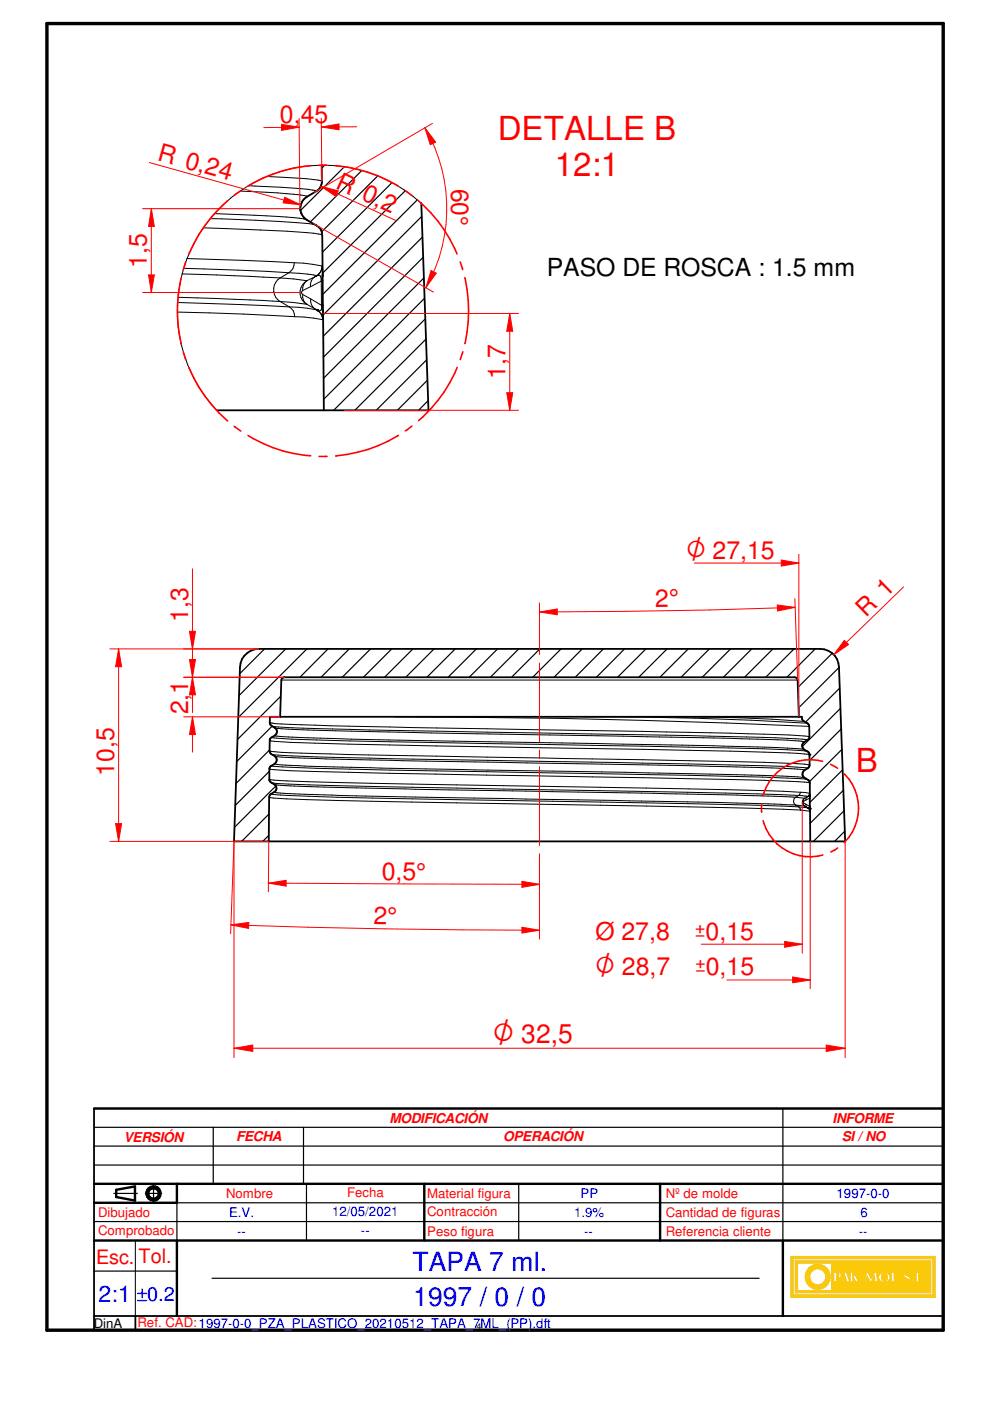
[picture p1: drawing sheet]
<svg xmlns="http://www.w3.org/2000/svg" width="210mm" height="297mm" viewBox="0 0 210 297" stroke-linecap="round" stroke-linejoin="round" font-family="sans-serif">
<path d="M9.9 5h190.1v277h-190.1z" fill="none" stroke="#000" stroke-width=".72"/>
<g fill="none" stroke="#000" stroke-width=".51">
<path d="M19.9 255h17.6M19.9 251h180.1M24.6 252.3v1.5M28.6 251.5v3.1M140 251v12M19.9 263h180.1M166 263v16"/>
<circle cx="32.5" cy="253" r="1.5"/>
<circle cx="32.6" cy="253" r="1.14"/>
</g>
<path d="M19.9 235v47h180.1v-47M19.9 279h180.1M28.7 279v3" fill="none" stroke="#000" stroke-width=".38"/>
<g fill="none" stroke="#000" stroke-width=".25">
<path d="M45.2 239v12M64.3 239v12M166 235v28M19.9 247h180.1M19.9 259h180.1M24.1 253h5M30.8 253h3.5M32.6 251.3v3.5M37.5 255v8M65 251v12M110 251v12M19.9 269.5h17.6"/>
<path d="M45 271h116"/>
</g>
<g fill="#faca0a">
<path d="M167.7 266.4v8.6h30.5v-8.6zM168.1 266.9h29.7v7.7h-29.7z" fill-rule="evenodd"/>
<path d="M168.6 267.3v6.8h28.7v-6.8zM193.1 271.5a.3 .3 0 0 1 .6 0 .3 .3 0 0 1-.6 0zM194.2 269.7h.6v1.9h.8v.2h-1.4zM195.9 271.4l.4-.1v.4l-.3 .1zM169.1 267.8h7.2v5.8h-7.2zM176.8 269.7h.8a.61 .61 0 0 1 .8 .5 .61 .61 0 0 1-.6 .7h-.4v.9h-.6zM179 269.7h.5l.6 2.1h-.6l-.1-.4h-.6l-.2 .4h-.2zM180.3 269.7h.5v.9l.8-.9h.3l-.5 .7 .7 1.4h-.7l-.5-.9-.1 .9h-.5zM182.2 270.6h.8v.2h-.8zM183.7 269.7h.3l.7 1.4 .8-1.4h.3l.3 2.1h-.6l-.1-1.2-.7 1.2h-.2l-.6-1.2-.2 1.2h-.4zM186.4 270.2a1.19 1.19 0 0 1 1.7-.4 1.19 1.19 0 0 1 .3 1.7 1.2 1.2 0 0 1-1.5 .2 1.2 1.2 0 0 1-.5-1.5zM189 269.7h.6v1.9h.8v.2h-1.4zM191.6 270a.73 .73 0 0 1 .8-.3 .73 .73 0 0 1 .6 .6l-.3 .1a.35 .35 0 0 0-.3-.5 .35 .35 0 0 0-.4 .4l.3 .1a.74 .74 0 0 1 .6 1.1 .74 .74 0 0 1-1.2 .1l-.1-.5h.2v.3a.35 .35 0 0 0 .5 .2 .35 .35 0 0 0 .1-.5 .88 .88 0 0 1-.8-1.1z" fill-rule="evenodd"/>
</g>
<g fill="none" stroke="#faca0a" stroke-width=".25">
<path d="M176.8 269.7h.8a.63 .63 0 0 1 .7 .3 .63 .63 0 0 1 0 .8l-.9 .1v.9h-.6zM179 269.7h.5l.6 2.1h-.6l-.1-.4h-.6l-.2 .4h-.2zM180.3 269.7h.5v.9l.8-.9h.3l-.5 .7 .7 1.4h-.7l-.5-.9-.1 .9h-.5zM183.7 269.7h.3l.7 1.4 .8-1.4h.3l.3 2.1h-.6l-.1-1.2-.7 1.2h-.2l-.6-1.2-.2 1.2h-.4zM186.4 270.2a1.19 1.19 0 0 1 1.7-.4 1.19 1.19 0 0 1 .3 1.7 1.2 1.2 0 0 1-1.5 .2 1.2 1.2 0 0 1-.5-1.5zM191.8 271.3h.1M192.2 271.7l-.4-.3v-.3h-.2a.73 .73 0 0 0 .4 .7 .73 .73 0 0 0 .8-.1M192.2 271.7h.1M192.2 269.7l-.4 .2-.2 .4a1.24 1.24 0 0 0 .9 1l.1 .1M192.3 269.7h.1M192.3 269.7l.6 .3 .1 .3-.3 .1a.35 .35 0 0 0-.3-.5 .35 .35 0 0 0-.4 .4l1 .6-.2 .8M192.3 270.4h.1"/>
<path d="M192.6 271.4h.1M192.6 271.4l-.4 .3M192.8 271.7h.1"/>
</g>
<path d="M171.3 269.1a2.65 2.65 0 0 1 2.9-.9 2.65 2.65 0 0 1 1.8 2.4h-.9a1.75 1.75 0 0 0-2.6-1.4 1.75 1.75 0 0 0 0 3 1.75 1.75 0 0 0 2.6-1.4h.9a2.66 2.66 0 0 1-3.6 2.4 2.66 2.66 0 0 1-1.1-4.1z" fill-rule="evenodd" fill="#faca0a"/>
<path d="M171.5 268.9a2.65 2.65 0 0 1 2.8-.7 2.65 2.65 0 0 1 1.7 2.4h-.9a1.74 1.74 0 0 0-2.6-1.4 1.74 1.74 0 0 0 0 3 1.74 1.74 0 0 0 2.6-1.4h.9a2.65 2.65 0 0 1-3.7 2.3 2.65 2.65 0 0 1-.8-4.2z" fill="none" stroke="#faca0a" stroke-width=".25"/>
<path d="M177.4 270l.4 .2v.4l-.3 .2h-.1z" fill-rule="evenodd" fill="#faca0a"/>
<path d="M177.4 270l.4 .2v.4l-.3 .2h-.1z" fill="none" stroke="#faca0a" stroke-width=".25"/>
<path d="M179.1 270.3l.2 .8h-.5z" fill="#faca0a"/>
<path d="M179.1 270.3l.2 .8h-.5z" fill="none" stroke="#faca0a" stroke-width=".25"/>
<path d="M187.1 270.2a.65 .65 0 0 1 .8-.1 .65 .65 0 0 1 .3 .7 .68 .68 0 0 1-.7 .9 .68 .68 0 0 1-.6-.9z" fill-rule="evenodd" fill="#faca0a"/>
<g fill="none" stroke="#faca0a" stroke-width=".25">
<path d="M167.7 266.4h30.5v8.6h-30.5zM168.1 266.9h29.7v7.7h-29.7zM168.6 267.3h28.7v6.8h-28.7zM169.1 267.8h7.2v5.8h-7.2zM182.2 270.6h.8v.2h-.8zM187.2 270l.3-.1a.9 .9 0 0 1 .6 .9 .9 .9 0 0 1-.6 .9 .96 .96 0 0 1-.3-1.7zM189 269.7h.6v1.9h.8v.2h-1.4zM194.2 269.7h.6v1.9h.8v.2h-1.4zM195.9 271.4l.4-.1v.4l-.3 .1z"/>
<circle cx="193.4" cy="271.5" r=".27"/>
</g>
<path d="M19.9 235h180.1M24.6 253.8l4 .8M28.6 251.5l-4 .8M37.5 251v4M90 251v12M37.5 263v16" fill="none" stroke="#000" stroke-width=".51"/>
<g fill="none" stroke="#000" stroke-width=".25">
<path d="M56.1 137.6l-5.3 5.2M60.6 137.6l-9.9 9.9M65.1 137.6l-14.6 14.5M69.6 137.6l-6 6M74 137.6l-5.9 6M78.6 137.6l-6 6M83.1 137.6l-6.1 6M87.5 137.6l-6 6M92 137.6l-6 6M96.5 137.6l-6 6M101 137.6l-6 6M105.5 137.6l-6 6"/>
<path d="M110 137.6l-6 6M114.5 137.6l-6 6M119 137.6l-6.1 6M123.4 137.6l-5.9 6M127.9 137.6l-5.9 6M132.4 137.6l-6 6M136.9 137.6l-6 6M141.4 137.6l-6 6M145.9 137.6l-6 6M150.4 137.6l-6 6M154.9 137.6l-6 6M159.4 137.6l-6 6"/>
<path d="M163.9 137.6l-6 6M168.4 137.6l-6.1 6M172.8 137.6l-6 6M176.4 138.5l-7.2 7.3M57.1 159l-7.1 7.1M57.7 154l-7.5 7.5M59.5 147.6l-9.2 9.2M177.9 141.5l-8.6 8.6M178.1 145.9l-7.3 7.2M178.2 150.2l-8.1 8.1M178.4 154.6l-6.7 6.6M178.5 158.9l-6.9 6.8"/>
<path d="M57 177.1l-1.3 1.3M57 172.6l-5.8 5.8M57.1 163.5l-7.2 7.3M58.5 166.6l-8.8 8.8M178.6 163.2l-6.9 6.9M178.8 167.6l-7.1 7M178.9 171.9l-6.4 6.5M179.1 176.2l-2.1 2.2M19.9 239h180.1M19.9 235h180.1M45.2 235h.1M64.3 235h.1"/>
<path d="M19.9 243h180.1M37.5 255h162.5"/>
</g>
<g fill="none" stroke="#000" stroke-width=".21">
<path d="M57.1 159.2l.1 .1a172.8 172.8 0 0 0 16.7 .7l62.4 1.1a833.5 833.5 0 0 1 32.9 .8l2.5 .3M57.2 153.2l.3 .1a195.9 195.9 0 0 0 16.5 .7l67.4 1.2a552.3 552.3 0 0 1 29.9 .9l.3 .1M57.2 157.1a60 60 0 0 0 9.6 .5l88.1 1.7 12.4 .3 4.3 .4M57.3 159.7l.1 .1M57.4 153.7v.1M57.5 159.9h.1M57.6 156.3l2.4 .3a2785.6 2785.6 0 0 0 65.5 1.4l10.6 .2a673.1 673.1 0 0 1 33.7 .9l1.4 .2-.2-.1M57.6 160a421.8 421.8 0 0 0 25.2 .9l20.5 .3a2447.8 2447.8 0 0 1 66.9 1.5l1 .2M57.6 159.9l.2 .2M57.9 154.1l-.2-.1 .4 .1a1585.9 1585.9 0 0 0 56.3 1.3l31.6 .6a411.6 411.6 0 0 1 24.6 .8l.6 .1M58.1 154.2l.2 .1M58.3 156l3.7 .3 12.5 .4 76.8 1.4 13.5 .4 5.7 .4"/>
<path d="M58.3 154.3l5.8 .4 14.2 .4 77 1.4 11.7 .4 3.6 .4M58.3 154.3l.2 .2M58.6 154.7l.1 .5M58.7 155.4l-.2 .3M59.6 144.2h109.5M83.7 152a1951.3 1951.3 0 0 1 87.9 2M123.6 152a738.8 738.8 0 0 1 47.5 1.3M144.1 152h-.7a332.2 332.2 0 0 1 27 .9M144.9 152h.8M170.1 158.1l.1 .4M170.3 157.6l-.2 .2M170.3 158.7l.2 .2"/>
<path d="M170.4 152.9l.3 .2M170.5 158.9l.2 .1M170.9 153.2l.3 .2M171.2 159.3h.1M171.4 153.5h.1M171.4 159.5v.1M57.1 169l3.6 .4 10.6 .3 82.8 1.5 15.6 .5M57.1 165.2l3.6 .4 10.6 .3 65.7 1.2a752.5 752.5 0 0 1 32.7 .9M57.1 163l.1 .1a60.1 60.1 0 0 0 9.6 .5l69.5 1.3a833.5 833.5 0 0 1 32.9 .8l2.5 .3M57.1 165.2v.1M57.2 165.5l.1 .2M57.4 165.8l.3 .2"/>
<path d="M57.5 168.3l3.6 .4 10.5 .3 82.3 1.6 15.4 .5M57.6 165.9l3.5 .3 10.5 .4 82.2 1.5 15.5 .6M57.6 162.4l2.3 .2a2554.7 2554.7 0 0 0 65.6 1.4l10.6 .2a688.2 688.2 0 0 1 34.6 1l.5 .1-.2-.1M58 166.2l.3 .2M58 160.2l.3 .1M58.1 167.9l2.6 .3 11.3 .5 80.4 1.4 16.3 .6M58.2 166.3l3.4 .3 8.8 .3 85.9 1.7 12.4 .4M58.3 162l2.2 .2 8.6 .4 81.4 1.5 15.4 .4 4.7 .4M58.3 160.3l2.2 .3 8.6 .3 77.3 1.4 17.2 .5 7 .4M58.3 160.3l.1 .2M58.6 160.7l.1 .5M58.6 161.5l-.1 .2"/>
<path d="M168.7 170.7l.6 .4M168.7 169a.99 .99 0 0 0 0 1.7M168.7 170.7l1.9 .2M168.7 169l1.9 .2M169.3 168.7l2.2 .2M169.3 171.1l2 .2M169.3 168.7l-.6 .3M169.3 171.1l.3 .3 .1 .3M169.7 168l2 .2-.1 .4-.4 .4M169.7 171.7l2 .3M169.7 168l-.4 .7M170.1 164.1l.1 .4"/>
<path d="M170.3 170.2l.6 .3M170.3 169.9v.3M170.3 170.2v.4l.3 .3M170.3 163.6l-.1 .2M170.4 164.8l.2 .1M170.6 164.9l.2 .1M170.6 169.2a.94 .94 0 0 0 0 1.7M170.6 170.9l.6 .3M170.6 169.2l-.3 .3v.4M170.9 170.5l.7 .4M170.9 169.6l-.6 .3M170.9 170.5v.4l.3 .3"/>
<path d="M171.2 169l-.6 .2M171.2 171.2l.1 .1M171.2 169l-.3 .2v.4M171.2 165.3l.1 .1M171.3 171.3l.4 .7M171.4 165.5l.1 .1M171.5 171.4l.2 .6M171.6 169.2v1.7M171.6 169.2l-.7 .4M171.6 169.2h.1M171.6 170.9h.1M171.7 168.2v.5"/>
<path d="M171.7 171.5v.5M28.7 263v16"/>
</g>
<path d="M51.8 139a3.9 3.9 0 0 1 3.1-1.4h119a4 4 0 0 1 4 3.8l1.3 37h-129.6l1.3-37 .4-1.7zM59.4 152l.2-7.8 .1-.3 .5-.3h108.3l.5 .3 .1 .3 .3 7.8M171.3 171.3l.1 .1M171.7 171.4v-5.6a1.65 1.65 0 0 0-1.3-1l-.2-.4v-.5a1.66 1.66 0 0 1 1.2-1.1l.3-.6-.1-2.4a1.9 1.9 0 0 0-1.3-1l-.1-.2a.97 .97 0 0 1 .4-1.3l.6-.4 .4-.7v-2.2l-.4-.7a1.36 1.36 0 0 1-1.2-1.3h-112.8l.1 1.6 1.2 .8 .2 .5a1.01 1.01 0 0 1-.4 1.1 1.49 1.49 0 0 0-1.1 .8l-.1 2.4 .4 .7a1.53 1.53 0 0 1 1.2 1.2l-.1 .3a1.96 1.96 0 0 1-1.2 1.1l-.3 .5v2.4l.4 .5a1.53 1.53 0 0 1 1.1 1.2v.3a1.82 1.82 0 0 1-1.3 1l-.2 .6-.1 9.4M171.7 171.4h.1M171.7 171.4l.1 7" fill="none" stroke="#000" stroke-width=".38"/>
<g fill="#000">
<circle cx="171.3" cy="171.3" r=".19"/>
<circle cx="171.6" cy="160" r=".19"/>
<circle cx="171.7" cy="171.4" r=".19"/>
</g>
<path d="M179 135.8l.9 .9-3.1 2.1zM191.6 124.5l-14.8 14.3" fill="none" stroke="#f00" stroke-width=".21"/>
<path d="M179 135.8l.9 .9-3.1 2.1z" fill="#f00"/>
<path d="M23.3 137.6h31.6M23.3 178.4h33.7M24.5 174.6h1.3l-.7 3.8z" fill="none" stroke="#f00" stroke-width=".21"/>
<path d="M24.5 174.6h1.3l-.7 3.8z" fill="#f00"/>
<path d="M25.1 137.6l.7 3.8h-1.3z" fill="none" stroke="#f00" stroke-width=".21"/>
<path d="M25.1 137.6l.7 3.8h-1.3z" fill="#f00"/>
<path d="M25.1 137.6v40.8M40.2 139.8h1.2l-.6 3.8zM38.9 143.6h21.3M38.9 152h20.5" fill="none" stroke="#f00" stroke-width=".21"/>
<path d="M40.2 139.8h1.2l-.6 3.8z" fill="#f00"/>
<path d="M40.8 152l.6 3.7h-1.2z" fill="none" stroke="#f00" stroke-width=".21"/>
<path d="M40.8 152l.6 3.7h-1.2z" fill="#f00"/>
<path d="M38.9 137.6h16M40.8 136.1v7.5M38.9 143.6h21.3M40.8 152v7.5M40.8 143.6l.6 3.7h-1.2z" fill="none" stroke="#f00" stroke-width=".21"/>
<path d="M40.8 143.6l.6 3.7h-1.2z" fill="#f00"/>
<path d="M40.2 133.9h1.2l-.6 3.7z" fill="none" stroke="#f00" stroke-width=".21"/>
<path d="M40.2 133.9h1.2l-.6 3.7z" fill="#f00"/>
<path d="M40.8 120.6v17M114.4 138v.8M40.8 143.6v7.5M114.4 140.6v16.7M114.4 159v1.7M114.4 162.6v16.6M171.8 178.4v31.2M114.4 181v.9M168.1 207.1l3.7 .7-3.7 .6z" fill="none" stroke="#f00" stroke-width=".21"/>
<path d="M168.1 207.1l3.7 .7-3.7 .6z" fill="#f00"/>
<path d="M114.4 127.8v10.2M114.4 129.8l3.8-.7v1.2zM168.5 126.9l.6 17.3M154.1 207.8h17.7" fill="none" stroke="#f00" stroke-width=".21"/>
<path d="M114.4 129.8l3.8-.7v1.2z" fill="#f00"/>
<path d="M164.8 128.3l3.8 .5-3.8 .7z" fill="none" stroke="#f00" stroke-width=".21"/>
<path d="M164.8 128.3l3.8 .5-3.8 .7z" fill="#f00"/>
<path d="M165.7 118.7l3.7 .7-3.7 .6zM169.4 117.5v34.5M168.6 128.8l-18.1 .5-36.1 .5" fill="none" stroke="#f00" stroke-width=".21"/>
<path d="M165.7 118.7l3.7 .7-3.7 .6z" fill="#f00"/>
<path d="M147.2 119.4h22.2M170.1 170.1v32M166.4 199.6l3.7 .6-3.7 .6z" fill="none" stroke="#f00" stroke-width=".21"/>
<path d="M166.4 199.6l3.7 .6-3.7 .6z" fill="#f00"/>
<path d="M57 178.4l-.1 10.7M56.9 187.2l3.8-.6v1.3zM114.4 181.9v7.5M148.7 200.2h21.4" fill="none" stroke="#f00" stroke-width=".21"/>
<path d="M56.9 187.2l3.8-.6v1.3z" fill="#f00"/>
<path d="M110.7 186.9l3.7 .6-3.7 .6z" fill="none" stroke="#f00" stroke-width=".21"/>
<path d="M110.7 186.9l3.7 .6-3.7 .6z" fill="#f00"/>
<path d="M49.6 178.4l-.7 19.6M49 196.1l3.7-.5v1.2zM56.9 187.2l57.5 .3M114.4 181.9v17.2" fill="none" stroke="#f00" stroke-width=".21"/>
<path d="M49 196.1l3.7-.5v1.2z" fill="#f00"/>
<path d="M110.7 196.6l3.7 .6-3.7 .6z" fill="none" stroke="#f00" stroke-width=".21"/>
<path d="M110.7 196.6l3.7 .6-3.7 .6z" fill="#f00"/>
<path d="M68.5 66.5h41.4M73.1 87h36.8M107.4 83.3h1.3l-.6 3.7zM49 196.1a1941.7 1941.7 0 0 0 65.4 1.1" fill="none" stroke="#f00" stroke-width=".21"/>
<g fill="none" stroke="#000" stroke-width=".25">
<path d="M68.8 35l-.6 .6M73 35.3l-9.3 9.3M76.7 36.2l-10.9 10.9M80.1 37.3l-11.9 11.8M83.1 38.7l-14.7 14.8M85.9 40.4l-17.5 17.5M88.5 42.4l-20 20M89.4 45.9l-20.9 20.9M89.6 50.2l-21.1 21.1M89.7 54.6l-21.1 21.1M89.9 58.9l-21.3 21.3M90 63.2l-21.3 21.4"/>
<path d="M90.2 67.6l-19.5 19.4M90.3 71.9l-15.1 15.1M90.5 76.3l-10.7 10.7M90.6 80.6l-6.4 6.4M90.8 85l-2.1 2"/>
</g>
<g fill="none" stroke="#000" stroke-width=".21">
<path d="M52.7 39.4l1.4 .1a98 98 0 0 1 12.5 .8l.4 .2M56.6 37.4a69.6 69.6 0 0 1 11.4 .9l.2 .2M38.6 58.1l20.8 .8M38.9 56.9l22.4 .9M39.7 54.8l22.7 .9M43.1 48.3l12.1 .5a104.3 104.3 0 0 1 12.7 .9l.4 .1M44.6 46.4l18.3 .8a11.3 11.3 0 0 1 4.2 .6M45.5 45.3a201.7 201.7 0 0 1 18.8 1.1l.6 .1M50.9 40.5a102.4 102.4 0 0 1 14.2 1.1v.1M50.9 40.5a30.9 30.9 0 0 0-5 46.5M50.9 40.5a30.9 30.9 0 0 1 38.4 2.6M59.4 58.9a2.96 2.96 0 0 0 0 5"/>
<path d="M59.4 58.9l5.7 .6M61.3 57.8l4 .3 1.8 .4M61.3 57.8l-1.9 1.1M62.4 55.7l2 .1 3.9 .6-.1 .6M62.4 55.7a2.4 2.4 0 0 1-1.1 2.1M63.6 44v.4l.3 1M64.2 42.6l-.4 .6M64.4 46.1l.5 .4M64.9 46.5l.7 .4M65.1 59.5a2.87 2.87 0 0 0 0 5M65.1 59.5a2.2 2.2 0 0 0-.9 2.1M66.3 47.3l.6 .4"/>
<path d="M66.7 58.7l-1.6 .8M66.7 58.7a2.1 2.1 0 0 0-.9 2.1M67 47.7l.2 .2M67.1 58.5l-.4 .2M67.1 58.5l.3-.1 .5 .1M67.5 48l.4 .5M67.6 58.1l-.5 .4M68 58.6l.1 1M68 48.7l.2 .2M68.1 59.6l.1 5.1M68.1 59.6l-2.3 1.2M68.2 57l-.6 1.1-.5 .4"/>
<path d="M68.2 57l.1-.6 .1 1.7M68.2 57l-.2 .6M68.3 49.8v.1M68.4 59.6h-.3M37.6 66.2l14 .4 10.9 .5M37.7 64.1l23.6 1M37.8 63l21.6 .9M59.4 63.9l1.9 1.2M59.4 63.9l5.7 .6M61.3 65.1l3.9 .3 2 .3M61.3 65.1a2.27 2.27 0 0 1 1.2 2M62.5 67.1l2 .1 3.9 .6"/>
<path d="M64.2 62.4l1.7 1M64.2 61.6a.48 .48 0 0 0 0 .8M64.2 62.4a2.1 2.1 0 0 0 .9 2.1M65.1 64.5l1.7 1M65.8 60.8l-1.6 .8M65.9 63.4l2.3 1.3M65.9 63.4a2.22 2.22 0 0 0 .9 2.1M66.8 65.5l.4 .2M67.2 65.7a2.48 2.48 0 0 1 1.2 2.1M67.5 66l.5 .5 .3 .6 .1 .7M68.2 64.7v.7a.51 .51 0 0 1-.3 .5 .51 .51 0 0 1-.5-.1M68.5 64.7h-.3"/>
<path d="M68.5 66.3v1.4"/>
</g>
<path d="M68.2 35.1v3.4a2.32 2.32 0 0 1-1.1 2.1l-2 1.1a2.87 2.87 0 0 0 .1 5l1.9 1.1a2.2 2.2 0 0 1 1.2 2.1l.1 8.7M68.4 58.1l.1 7.8M89.3 43.1l1.5 43.9h-44.8M67.2 65.7l.3 .3-.2-.2M68.5 65.9v.4M68.5 65.9l.2 21.1" fill="none" stroke="#000" stroke-width=".38"/>
<g fill="#000">
<circle cx="67.2" cy="65.7" r=".19"/>
<circle cx="67.3" cy="65.7" r=".19"/>
</g>
<g fill="none" stroke="#f00" stroke-width=".34">
<path d="M65.8 35.1a30.1 30.1 0 0 0-13.3 4.4M67.6 35.1h1.7M71.1 35.1a30.8 30.8 0 0 1 13.3 4.4M38.4 58.9a30.9 30.9 0 0 0 0 14M39.4 55.6l-.5 1.6M48.3 42.6a30.9 30.9 0 0 0-8.3 11.3M51 40.5l-1.3 .9M85.9 40.4l1.4 1M88.7 42.5a29.8 29.8 0 0 1 8.2 11.3M97.6 55.5l.5 1.6M98.6 58.9a30.7 30.7 0 0 1 0 14M38.9 74.6l.5 1.7"/>
<path d="M40 77.9a30.9 30.9 0 0 0 8.3 11.3M96.9 77.9a29.3 29.3 0 0 1-8.2 11.3M98.1 74.6l-.5 1.6M49.7 90.4l1.4 1M52.6 92.3a29.4 29.4 0 0 0 13.3 4.3M67.6 96.8h1.7M84.5 92.3a30.6 30.6 0 0 1-13.3 4.4M87.3 90.3l-1.4 1.1"/>
</g>
<path d="M107.4 83.3h1.3l-.6 3.7z" fill="#f00"/>
<path d="M108.1 66.5l.6 3.7h-1.3z" fill="none" stroke="#f00" stroke-width=".21"/>
<path d="M108.1 66.5l.6 3.7h-1.3z" fill="#f00"/>
<path d="M91.7 26.2l-25.1 14.6M66.4 47.4l25.5 14.5M91.4 57.4l1.1 .5-2.2 3.1zM108.1 66.5v20.5" fill="none" stroke="#f00" stroke-width=".21"/>
<path d="M91.4 57.4l1.1 .5-2.2 3.1z" fill="#f00"/>
<path d="M90.1 27.1l2.3 3-1.2 .6z" fill="none" stroke="#f00" stroke-width=".21"/>
<path d="M90.1 27.1l2.3 3-1.2 .6z" fill="#f00"/>
<path d="M31.7 34.5l32.1 8.9M90.1 27.1a34 34 0 0 1 .2 33.9M60.4 41.8l3.4 1.6-3.8-.4z" fill="none" stroke="#f00" stroke-width=".21"/>
<path d="M60.4 41.8l3.4 1.6-3.8-.4z" fill="#f00"/>
<path d="M68 39.5l15.9 7.2M68 39.5l3.7 1-.5 1.1z" fill="none" stroke="#f00" stroke-width=".21"/>
<path d="M68 39.5l3.7 1-.5 1.1z" fill="#f00"/>
<path d="M63.4 25.1l.2 19.1M68.1 25.1l.1 13.4M68.2 26.9l3.7-.6v1.2z" fill="none" stroke="#f00" stroke-width=".21"/>
<path d="M68.2 26.9l3.7-.6v1.2z" fill="#f00"/>
<path d="M59.7 26.4l3.8 .6-3.8 .6z" fill="none" stroke="#f00" stroke-width=".21"/>
<path d="M59.7 26.4l3.8 .6-3.8 .6z" fill="#f00"/>
<path d="M63.5 27l-7.6 .1M75.6 26.9h-7.4M30.2 44.2h33.4M32.1 44.2l.6 3.8h-1.2zM30.2 62h33.4" fill="none" stroke="#f00" stroke-width=".21"/>
<path d="M32.1 44.2l.6 3.8h-1.2z" fill="#f00"/>
<path d="M31.5 58.3h1.2l-.6 3.7z" fill="none" stroke="#f00" stroke-width=".21"/>
<path d="M31.5 58.3h1.2l-.6 3.7z" fill="#f00"/>
<path d="M32.1 44.2v17.8" fill="none" stroke="#f00" stroke-width=".21"/>
<path d="M161.5 170.5v1.7M161.8 174a10.3 10.3 0 0 0 12.7 7.3M174.4 161.4a10.2 10.2 0 0 0-12.6 7.4M176.1 162.1l1.5 .8M177.6 179.8l-1.5 .8M178.9 164a10.2 10.2 0 0 1 .1 14.6" fill="none" stroke="#f00" stroke-width=".34"/>
<path d="M115.9 53.7h66.7v6.5h-66.7z" fill-rule="evenodd" fill="#fff"/>
<path d="M49.6 178.4v45.8M179.2 178.4v45.8M49.6 222.2l4-.6v1.3z" fill="none" stroke="#f00" stroke-width=".21"/>
<path d="M49.6 222.2l4-.6v1.3z" fill="#f00"/>
<path d="M175.2 221.6l4 .6-4 .7z" fill="none" stroke="#f00" stroke-width=".21"/>
<path d="M175.2 221.6l4 .6-4 .7z" fill="#f00"/>
<path d="M49.6 222.2h129.6" fill="none" stroke="#f00" stroke-width=".21"/>
<g font-size="7" fill="#f00">
<text x="105.6" y="29.7">DETALLE B</text>
<text x="117.6" y="37.2">12:1</text>
<text x="181.5" y="163.6">B</text>
</g>
<text font-size="6.2" fill="#f00" x="104.5" y="221.2">O 32,5</text>
<g font-size="5.8" fill="#f00">
<text x="145.5" y="118.4">O 27,15</text>
<text x="147.3" y="199.3">u0,15</text>
<text x="126.2" y="206.8">O 28,7</text>
<text x="147.4" y="206.8">u0,15</text>
</g>
<g font-size="5.6" fill="#00f">
<text x="87.5" y="269.4">TAPA 7 ml.</text>
<text x="87.6" y="276.9">1997 / 0 / 0</text>
</g>
<g font-size="5.3" fill="#f00">
<text x="59.4" y="26.1">0,45</text>
<text x="33.2" y="33.9" transform="rotate(16 33.2 33.9)">R 0,24</text>
<text x="71" y="39.8" transform="rotate(25 71 39.8)">R 0,2</text>
<text x="95.6" y="40" transform="rotate(90 95.6 40)">60°</text>
<text x="31.2" y="56.8" transform="rotate(-90 31.2 56.8)">1,5</text>
<text x="107.1" y="80.4" transform="rotate(-90 107.1 80.4)">1,7</text>
<text x="39.9" y="131.9" transform="rotate(-90 39.9 131.9)">1,3</text>
<text x="138.9" y="128.6" transform="rotate(-1 138.9 128.6)">2°</text>
<text x="183.6" y="130.9" transform="rotate(-44 183.6 130.9)">R 1</text>
<text x="39.9" y="151.5" transform="rotate(-90 39.9 151.5)">2,1</text>
<text x="24.2" y="164.4" transform="rotate(-90 24.2 164.4)">10,5</text>
<text x="80.9" y="186.5">0,5°</text>
<text x="79.2" y="196" transform="rotate(1 79.2 196)">2°</text>
<text x="126.2" y="199.3">Ø 27,8</text>
</g>
<text font-size="5.3" x="115.9" y="58.5">PASO DE ROSCA : 1.5 mm</text>
<text font-size="4.9" fill="#00f" x="20.9" y="276">2:1</text>
<g font-size="4.2" fill="#f00">
<text x="20.4" y="267.9">Esc.</text>
<text x="29.3" y="267.9">Tol.</text>
</g>
<text font-size="4.2" fill="#00f" x="28.9" y="275.8">±0.2</text>
<g font-size="2.9" fill="#f00">
<text x="82.6" y="238">MODIFICACIÓN</text>
<text x="176.5" y="238">INFORME</text>
<text x="26.2" y="242.1">VERSIÓN</text>
<text x="50.1" y="242">FECHA</text>
<text x="106.7" y="242">OPERACIÓN</text>
<text x="178.5" y="242">SI / NO</text>
</g>
<g font-size="2.8" fill="#f00">
<text x="20.8" y="257.9">Dibujado</text>
<text x="47.9" y="254">Nombre</text>
<text x="73.6" y="253.8">Fecha</text>
<text x="90.6" y="253.9">Material figura</text>
<text x="90.6" y="257.9">Contracción</text>
<text x="141.1" y="254">Nº de molde</text>
<text x="141.1" y="257.9">Cantidad de figuras</text>
<text x="20.8" y="261.9">Comprobado</text>
<text x="90.6" y="262">Peso figura</text>
<text x="141.1" y="262">Referencia cliente</text>
<text x="29.2" y="281.4">Ref. CAD:1997-0-0_PZA_PLASTICO_20210512_TAPA_7ML_(PP).dft</text>
</g>
<g font-size="2.8" fill="#00f">
<text x="48.6" y="258">E.V.</text>
<text x="70.4" y="257.9">12/05/2021</text>
<text x="121.8" y="258">1.9%</text>
<text x="123.1" y="254">PP</text>
<text x="177.4" y="254">1997-0-0</text>
<text x="182.4" y="257.9">6</text>
<text x="50.3" y="262">--</text>
<text x="76.5" y="261.9">--</text>
<text x="123.8" y="262">--</text>
<text x="182.1" y="262.1">--</text>
</g>
<text font-size="2.8" x="19.9" y="281.5">DinA</text>
<text font-size="1.7" x="101.1" y="281.7">4</text>
</svg>
